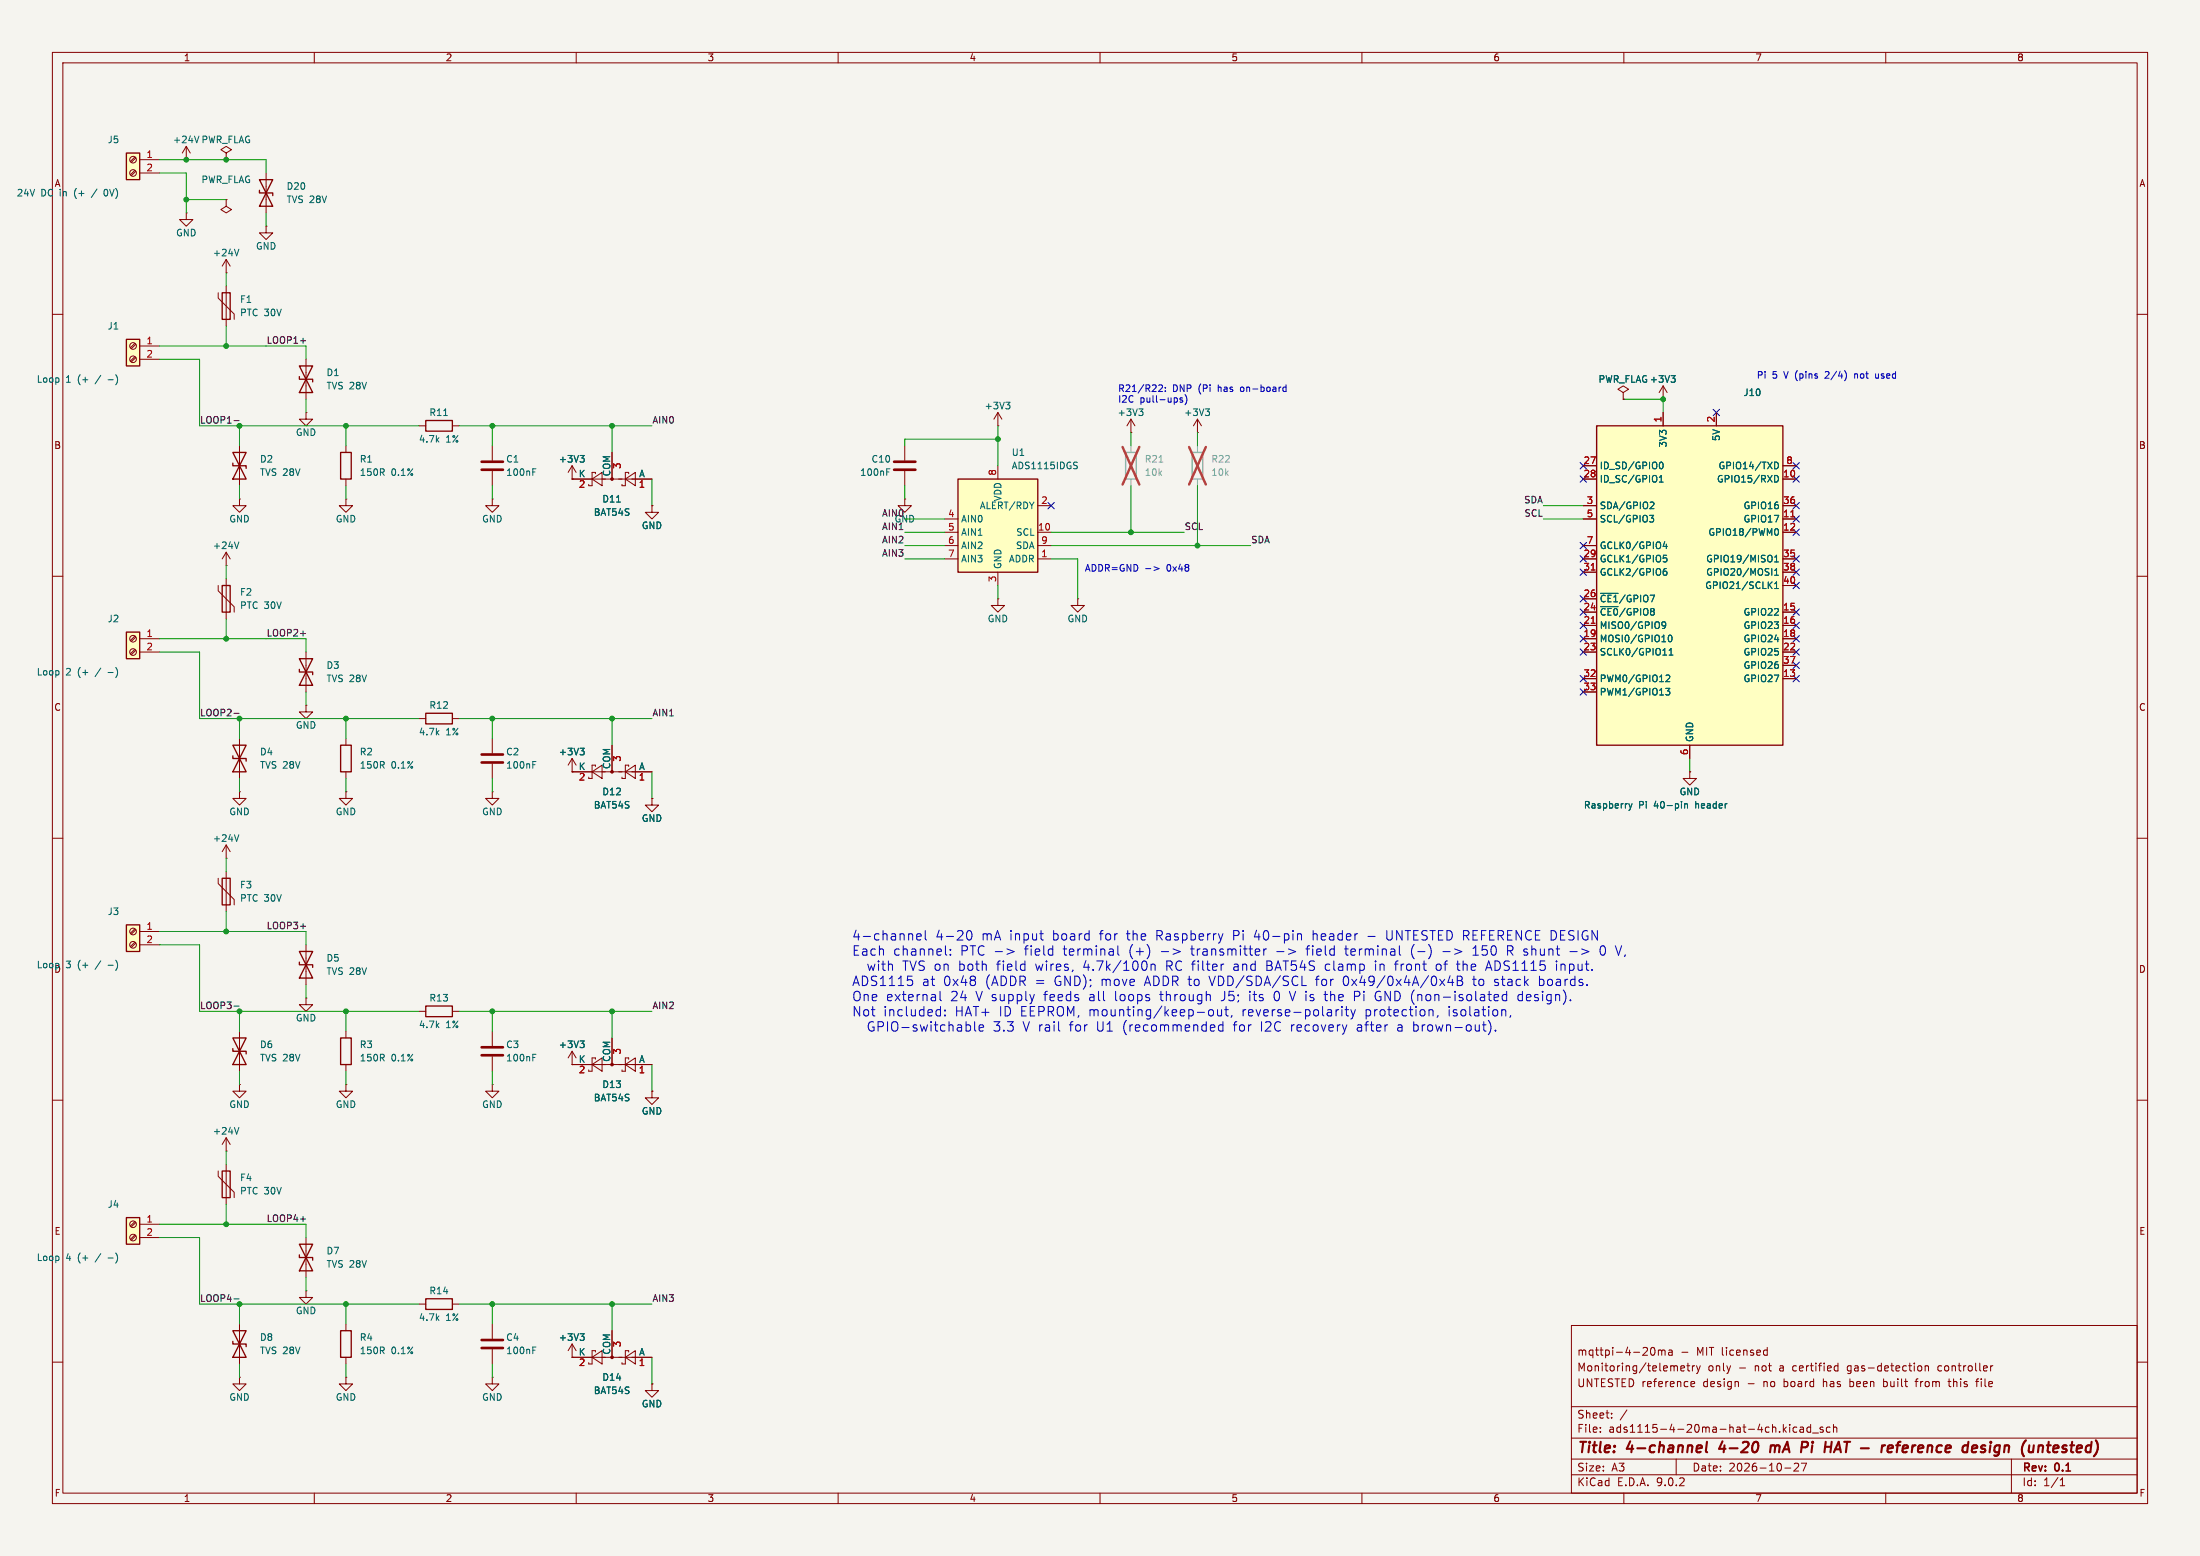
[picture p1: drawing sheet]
<svg xmlns="http://www.w3.org/2000/svg" width="420mm" height="297mm" viewBox="0 0 420 297" stroke-linecap="round" stroke-linejoin="round" font-family="sans-serif">
<path d="M0 0h420v297h-420z" fill="#f5f4ef" stroke="#f5f4ef" stroke-width=".19"/>
<g fill="none" stroke="#840000" stroke-width=".19">
<path d="M10 10h400v277h-400zM12 12h396v273h-396zM60 10v2M110 10v2M160 10v2M210 10v2M260 10v2M310 10v2M360 10v2M10 60h2M190.5 78.7l-.8 1.3M190.5 78.7l.8 1.3"/>
<path d="M190.5 78.7v2.6M408 60h2M172.7 95.3v1.2h1.3l-1.3 1.3-1.3-1.3h1.3M172.7 95.3h.1M172.7 85.1v2.8M172.7 89.9v2.8M190.5 81.3h.1M10 110h2M408 110h2M10 160h2M408 160h2M80 193h1.3"/>
<path d="M86.4 193h1.2M94 196.9v2.7M10 210h2M94 207v1.3h1.2l-1.2 1.3-1.3-1.3h1.3M94 207h.1M94 201.7v2.8M109.2 203.2h.1M109.2 200.7l-.7 1.2M109.2 200.7l.8 1.2M109.2 200.7v2.5M408 210h2M66 252.7v1.3"/>
<path d="M66 259.1v1.2M80 248.9h1.3M86.4 248.9h1.2M94 252.7v2.8M94 257.6v2.7M109.2 259.1h.1M109.2 256.5v2.6M109.2 256.5l-.7 1.3M109.2 256.5l.8 1.3M109.2 259.1h15.3M113 259.1l1.9-1.3v2.5zM113.7 258.1v-.3h-.7v2.5h-.6v-.2"/>
<path d="M116.8 254v5.1M119.4 259.1l1.9-1.3v2.5zM120 258.1v-.3h-.6v2.5h-.7v-.2M300 253h108v32h-108zM315.1 257.8l.1-.5 .2-.1a.8 .8 0 0 1 .6 .7 .8 .8 0 0 1-.6 .8l-.2-.2-.1-.4M316.6 257.7v1M316.6 257.8l.4-.1 .2 .2M317.2 257.9l.2-.2 .4 .1 .1 .9M317.2 257.9v.8M318.6 257.8h.6v.9M319.2 258l-.5 .1a.29 .29 0 0 0-.2 .3 .29 .29 0 0 0 .2 .3l.5-.1M321.1 258.1h1.1"/>
<path d="M336.9 257.7l.5 .1M337.4 258.6l-.5 .1M337.4 257.2v1.5M10 260h2M94 262.9v1.3h1.2l-1.2 1.2-1.3-1.2h1.3M94 262.9h.1M124.5 264.2v1.2h1.2l-1.2 1.3-1.3-1.3h1.3M124.5 264.2h.1M300 278.5h108M300 274.5h108M300 268.5h108M305.5 273.2v.2"/>
<path d="M305.5 272.5v.1M307.7 270.5v.2M307.7 269.8v.1M310.6 269.1l-1.3 1.9M320 278.5v3M320.9 261.2l.7-.2-.1-.2-.4-.1-.2 .2v.7h.6M322 260.7h.6M322.2 260.2v1.3l.4 .2M322.8 264.5l.2 .2 .4-.1M322.8 263.9l.2-.2h.3l.2 .2v.1l-.7 .2M323.1 260.7v1M323.5 260.7l-.3 .1-.1 .2"/>
<path d="M323.9 260.7l.3 1M324.2 261.7l-.3 .5M324.6 260.7l-.4 1M340.6 272.8l.4 .6M341 272.4l-.6 .6M341.7 271.9v.1M341.7 272.4v1M342.5 279.4l.6-.1 .2 .1 .1 .3-1 1.1h1M343 272.5l-.4-.1-.3 .3 .1 .6h.6M343.7 272.5h.5l.1 .9M343.9 279.3h1l-.7 1.5M344.3 272.7l-.5 .1a.29 .29 0 0 0-.2 .3 .29 .29 0 0 0 .2 .3l.5-.1"/>
<path d="M345.7 272.5l-.5-.1-.3 .3 .2 .6h.6M345.7 271.9v1.5M346 273.5h1.2M348 272.5l-.3-.1-.3 .2 .1 .2 .5 .2v.3h-.6M349.4 272.5l-.5-.1-.2 .3 .1 .6h.6M350 272.5l.2-.1 .4 .1 .1 .9M350 271.9v1.5M350.4 260.7l.5 .1M350.9 261.6l-.5 .1M350.9 260.2v1.5M353.2 263.2v1.5M353.2 264.6l.1 .1"/>
<path d="M353.3 263.7l-.1 .1M359.6 264.6l.4 .1M359.6 263.2v1.5M360 263.7l-.4 .1M365.6 263.7h.6M366.2 263.2l-.4 .2v1.3M366.2 260.8l.4-.1 .3 .3-.2 .6h-.5M367.5 260.8l.2-.1 .4 .1 .1 .9M367.5 260.7v1M370 260.8v.7M371.9 263.7h.5M372.1 263.2v1.3l.3 .2"/>
<path d="M377.2 263.7h.5M377.7 263.2l-.3 .2v1.3M380 260.7v1M380.4 260.7l-.2 .1-.2 .2M384 278.5v6.5M408 260h2M60 285v2M110 285v2M160 285v2M210 285v2M260 285v2M300 281.5h108"/>
<path d="M310 285v2M340.7 280.2h1.2M360 285v2M393.3 283.6h.9M393.3 282.5l.4-.4v1.5"/>
</g>
<g fill="none" stroke="#840000" stroke-width=".4">
<path d="M324.8 276l.1 .3-1 .2M325.9 275.2l-.2 1.7 .2 .3M328.8 275.1l-.6 1.4h1.2M338.1 275.9l-.2 1.3M338.8 276a.57 .57 0 0 0-.8 .1M338.9 276.2l-.1 1M344.8 275.2l.2 .1a.54 .54 0 0 1-.1 .9M350.4 276.6h.9M351 275.2l-.9 2M361.1 275.9l.2 .1v.3l-.9 .2M362 275.9h.7M362.8 275.2l-.4 .1-.1 .2-.2 1.7"/>
<path d="M363.3 276.2v.9M379 276a.49 .49 0 0 0-.8 .3l.1 .1 .6 .2 .1 .3-.3 .3-.6-.1M390.7 275.9h.8M391.1 275.2l-.2 1.7 .1 .2 .3 .1"/>
</g>
<path d="M81.3 192h5.1v2.1h-5.1zM65 254h2.1v5.1h-2.1zM81.3 247.9h5.1v2h-5.1z" fill="none" stroke="#840000" stroke-width=".25"/>
<path d="M170.7 88.1h4.1M170.7 89.7h4.1M91.9 199.9h4.1M91.9 201.4h4.1M91.9 255.8h4.1M91.9 257.3h4.1" fill="none" stroke="#840000" stroke-width=".51"/>
<path d="M192 76.8h.8l-.4 .5M192.6 77.3l.2 .2v.3l-.2 .2M169.3 90.1h.4M169.3 89.5h.6M110.7 198.7h.8l-.4 .5M111.3 199.2l.2 .2v.3l-.2 .3M101.7 201.8h.4M101.7 201.2h.6M101.7 257.7h.4M101.7 257.1h.6M110.7 254.6h.8l-.4 .5M111.3 255.1l.2 .2v.3l-.2 .2" fill="none" stroke="#006464" stroke-width=".19"/>
<circle cx="116.8" cy="259.1" r=".25" fill="#840000" stroke="#840000" stroke-width=".19"/>
<path d="M182.9 91.4h15.2v17.8h-15.2z" fill="#ffffc2"/>
<path d="M49.5 34.3h2.6l-2.6 5.1h2.6zM49.5 36.3v.5h2.6v.5M182.9 91.4h15.2v17.8h-15.2z" fill="none" stroke="#840000" stroke-width=".25"/>
<g fill="none" stroke="#840000" stroke-width=".19">
<path d="M50.8 33v7.6M50.8 43.2v1.3h1.3l-1.3 1.2-1.3-1.2h1.3M50.8 43.2h.1M180.3 99.1h2.6M190.5 88.9v2.5M198.1 96.5h2.6M180.3 101.6h2.6M180.3 104.1h2.6M180.3 106.7h2.6M190.5 109.2v2.6M198.1 101.6h2.6M198.1 104.1h2.6"/>
<path d="M198.1 106.7h2.6M116.8 198.1v5.1M109.2 203.2h15.3M113 203.2l1.9-1.3v2.6zM113.7 202.2v-.3h-.7v2.6h-.6v-.3M119.4 203.2l1.9-1.3v2.6zM120 202.2v-.3h-.6v2.6h-.7v-.3M124.5 208.3v1.3h1.2l-1.2 1.2-1.3-1.2h1.3M124.5 208.3h.1"/>
</g>
<path d="M205.2 88.2l.5 .1M205.4 88.9l.3 .2-.3 .4" fill="none" stroke="#006464" stroke-width=".19"/>
<circle cx="116.8" cy="203.2" r=".25" fill="#840000" stroke="#840000" stroke-width=".19"/>
<path d="M24.1 120.7h2.6v5h-2.6z" fill="#ffffc2"/>
<path d="M24.1 120.7h2.6v5h-2.6z" fill="none" stroke="#840000" stroke-width=".25"/>
<g fill="none" stroke="#840000" stroke-width=".19">
<path d="M190.5 114.3v1.3h1.3l-1.3 1.2-1.3-1.2h1.3M190.5 114.3h.1M25.8 121.4l-.9 .9M25.8 124l-.9 .8M25.9 121.6l-.8 .8M25.9 124.1l-.8 .9M26.7 121.9h3.8M26.7 124.5h3.8"/>
<circle cx="25.4" cy="124.5" r=".63"/>
<circle cx="25.4" cy="121.9" r=".63"/>
</g>
<path d="M24.1 64.8h2.6v5.1h-2.6z" fill="#ffffc2"/>
<path d="M24.1 64.8h2.6v5.1h-2.6zM44.4 86.4h2.6l-2.6 5h2.6zM44.4 88.4v.5h2.6v.5M65 86.4h2.1v5h-2.1zM81.3 80.3h5.1v2h-5.1zM42.4 111.8h1.5v5h-1.5zM57.1 125.7h2.6l-2.6 5.1h2.6zM57.1 127.8v.5h2.6v.5M44.4 254h2.6l-2.6 5.1h2.6zM44.4 256v.5h2.6v.5" fill="none" stroke="#840000" stroke-width=".25"/>
<g fill="none" stroke="#840000" stroke-width=".19">
<path d="M25.8 65.5l-.9 .9M25.8 68.1l-.9 .8M25.9 65.7l-.8 .8M25.9 68.2l-.8 .9M26.7 66h3.8M26.7 68.6h3.8M58.4 78.7v1.3h1.3l-1.3 1.3-1.3-1.3h1.3M58.4 78.7h.1M45.7 95.3v1.2h1.3l-1.3 1.3-1.3-1.3h1.3M45.7 95.3h.1M45.7 85.1v7.6M66 95.3v1.2h1.3l-1.3 1.3-1.2-1.3h1.2"/>
<path d="M66 95.3h.1M66 85.1v1.3M66 91.4v1.3M80 81.3h1.3M86.4 81.3h1.2M94 95.3v1.2h1.2l-1.2 1.3-1.3-1.3h1.3M94 95.3h.1M215.9 82.6h.1M215.9 80l-.8 1.3M215.9 80l.8 1.3M215.9 80v2.6M41.7 111.8v1l3 3v1"/>
<path d="M43.2 108h.1M43.2 105.4v2.6M43.2 110.5v7.6M43.2 105.4l-.8 1.3M43.2 105.4l.7 1.3M205.7 114.3v1.3h1.3l-1.3 1.2-1.2-1.2h1.2M205.7 114.3h.1M58.4 134.6v1.3h1.3l-1.3 1.3-1.3-1.3h1.3M58.4 134.6h.1M58.4 124.5v7.6M45.7 252.7v7.6M45.7 262.9v1.3h1.3l-1.3 1.2-1.3-1.2h1.3"/>
<path d="M45.7 262.9h.1M66 262.9v1.3h1.3l-1.3 1.2-1.2-1.2h1.2M66 262.9h.1"/>
<circle cx="25.4" cy="66" r=".63"/>
<circle cx="25.4" cy="68.6" r=".63"/>
</g>
<path d="M214.9 86.4h2v5h-2z" fill="none" stroke="#9c9b98" stroke-width=".25"/>
<path d="M215.9 85.1v1.3M215.9 91.4v1.3" fill="none" stroke="#9c9b98" stroke-width=".19"/>
<path d="M221.3 88.2h.7" fill="none" stroke="#939391" stroke-width=".19"/>
<path d="M214.3 85.3l3.2 7.2M217.5 85.3l-3.2 7.2" fill="none" stroke="#e12e31" stroke-width=".46"/>
<path d="M84.7 79.3h.7M218 78.5l.2 .3v.3l-.2 .2M218.2 78l-.4 .5M45.6 103.4l-.4 1.3" fill="none" stroke="#006464" stroke-width=".19"/>
<path d="M24.1 232.4h2.6v5.1h-2.6z" fill="#ffffc2"/>
<path d="M24.1 232.4h2.6v5.1h-2.6z" fill="none" stroke="#840000" stroke-width=".25"/>
<g fill="none" stroke="#840000" stroke-width=".19">
<path d="M25.8 233.2l-.9 .8M25.8 235.7l-.9 .9M25.9 233.3l-.8 .9M25.9 235.9l-.8 .8M26.7 233.7h3.8M26.7 236.2h3.8"/>
<circle cx="25.4" cy="233.7" r=".63"/>
<circle cx="25.4" cy="236.2" r=".63"/>
</g>
<path d="M304.8 81.3h35.6v60.9h-35.6z" fill="#ffffc2"/>
<path d="M304.8 81.3h35.6v60.9h-35.6zM81.3 136.1h5.1v2.1h-5.1zM44.4 142.2h2.6l-2.6 5.1h2.6zM44.4 144.3v.5h2.6v.5M65 142.2h2.1v5.1h-2.1zM42.4 223.5h1.5v5.1h-1.5zM57.1 237.5h2.6l-2.6 5.1h2.6zM57.1 239.5v.5h2.6v.5" fill="none" stroke="#840000" stroke-width=".25"/>
<g fill="none" stroke="#840000" stroke-width=".19">
<path d="M35.6 30.5h.1M35.6 27.9l-.8 1.3M35.6 27.9l.7 1.3M35.6 27.9v2.6M43.2 38.1v1.3l1 .6-1 .6-1-.6 1-.6M43.2 38.1h.1M43.2 29.2l1-.6-1-.7-1 .7 1 .6v1.3M43.2 30.5h.1M35.6 40.6v1.3h1.2l-1.2 1.3-1.3-1.3h1.3M35.6 40.6h.1M309.9 74.9l1-.6-1-.6-1 .6 1 .6v1.3M309.9 76.2h.1"/>
<path d="M317.5 76.2h.1M317.5 73.7v2.5M317.5 78.7v2.6M317.5 73.7l-.8 1.2M317.5 73.7l.8 1.2M327.7 78.7v2.6M302.3 88.9h2.5M302.3 91.4h2.5M302.3 96.5h2.5M302.3 99.1h2.5M340.4 88.9h2.5M340.4 91.4h2.5"/>
<path d="M340.4 96.5h2.5M340.4 99.1h2.5M302.3 106.7h2.5M302.3 109.2h2.5M302.3 116.8h2.5M302.3 119.4h2.5M302.3 104.1h2.5M302.3 114.3h2.5M340.4 101.6h2.5M340.4 106.7h2.5M340.4 109.2h2.5M340.4 111.8h2.5"/>
<path d="M340.4 116.8h2.5M340.4 119.4h2.5M80 137.2h1.3M86.4 137.2h1.2M302.3 121.9h2.5M302.3 124.5h2.5M302.3 129.5h2.5M302.3 132.1h2.5M340.4 121.9h2.5M340.4 124.5h2.5M340.4 127h2.5M340.4 129.5h2.5"/>
<path d="M45.7 151.1v1.3h1.3l-1.3 1.3-1.3-1.3h1.3M45.7 151.1h.1M45.7 141v7.6M66 151.1v1.3h1.3l-1.3 1.3-1.2-1.3h1.2M66 151.1h.1M66 141v1.2M66 147.3v1.3M94 151.1v1.3h1.2l-1.2 1.3-1.3-1.3h1.3M94 151.1h.1M94 141v2.8M94 145.8v2.8M322.6 147.3v1.3h1.2l-1.2 1.3-1.3-1.3h1.3"/>
<path d="M322.6 147.3h.1M322.6 142.2v2.6M43.2 219.7h.1M43.2 217.2l-.8 1.2M43.2 217.2l.7 1.2M43.2 217.2v2.5M45.7 207v1.3h1.3l-1.3 1.3-1.3-1.3h1.3M45.7 207h.1M66 207v1.3h1.3l-1.3 1.3-1.2-1.3h1.2M66 207h.1M41.7 223.5v1l3 3.1v1M43.2 222.2v7.7"/>
<path d="M58.4 236.2v7.6M58.4 246.4v1.2h1.3l-1.3 1.3-1.3-1.3h1.3M58.4 246.4h.1"/>
</g>
<g fill="none" stroke="#006464" stroke-width=".19">
<path d="M38 26l-.4 1.2M319 71.7h.8l-.4 .5M319.6 72.2l.2 .2v.3l-.2 .3M314.9 98.4h.8l-.4 .5 .3 .1 .1 .4-.3 .2h-.3M315.2 95.8l.4 .1 .1 .3-.7 .9h.7M316.8 92h.7M316.8 91.1l.3-.4v1.3M317 88.3l.1-.1a.68 .68 0 0 1 .4 .6 .68 .68 0 0 1-.4 .7l-.1-.1M338.8 88.2a.64 .64 0 0 1 .7 .6 .64 .64 0 0 1-.7 .7M338.8 90.7a.64 .64 0 0 1 .7 .7 .64 .64 0 0 1-.7 .6M305.5 113.3h3.4M305.5 115.8h3.4"/>
<path d="M317.5 109.3l.2-.3h.3l.2 .3v.3l-.2 .2-.4-.1-.1-.1M317.8 103.4l-.3 .9h.8M318 119.2l-.3 .3h-.2l-.2-.3v-.3l.2-.2h.2l.3 .2a.84 .84 0 0 1-.4 1.1h-.2M318.1 103.9v.8M318.1 108.5l-.4 .1-.2 .5M318.2 106h-.6l-.1 .6 .2-.1h.4l.1 .2v.4l-.2 .2-.5-.2M337.8 111.6l.5 .7M338.2 106.2v.9M338.3 111.1l-.7 .7M338.8 107.3h.7M338.8 106.4l.3-.4v1.3M338.8 108.9l.3-.4v1.3"/>
<path d="M338.8 111.4l.3-.3v1.2M338.8 109.8h.7M338.8 112.3h.7M338.9 101l.2-.1a.68 .68 0 0 1 .4 .6 .68 .68 0 0 1-.4 .7l-.3-.5zM317.4 125h.8M318 131.4h.8l-.4 .5 .3 .1v.5l-.2 .2-.5-.1M318 129l.5-.2 .3 .4-.8 .9h.8M318.6 121.4l.2-.2a.68 .68 0 0 1 .4 .7 .68 .68 0 0 1-.4 .6l-.3-.5zM318.7 125h.7M318.7 124.1l.3-.3v1.2M101.7 146h.4M101.7 145.4h.6"/>
<path d="M311 153.4l.3 .8M311.3 154.2l-.3 .5M311.6 153.4l-.3 .8M321.6 153.4v.8M321.6 153.5l.2-.1 .3 .1v.7M45.6 215.2l-.4 1.3"/>
</g>
<path d="M341.9 98.6h.7M303.8 108.8h.7M303.8 119h.7" fill="none" stroke="#a90000" stroke-width=".19"/>
<path d="M91.9 144h4.1M91.9 145.5h4.1" fill="none" stroke="#840000" stroke-width=".51"/>
<path d="M24.1 29.2h2.6v5.1h-2.6z" fill="#ffffc2"/>
<path d="M24.1 29.2h2.6v5.1h-2.6zM42.4 55.9h1.5v5.1h-1.5zM57.1 69.9h2.6l-2.6 5h2.6zM57.1 71.9v.5h2.6v.5M42.4 167.6h1.5v5.1h-1.5zM57.1 181.6h2.6l-2.6 5.1h2.6zM57.1 183.6v.6h2.6v.5M65 198.1h2.1v5.1h-2.1z" fill="none" stroke="#840000" stroke-width=".25"/>
<g fill="none" stroke="#840000" stroke-width=".19">
<path d="M25.8 30l-.9 .8M25.8 32.5l-.9 .9M25.9 30.1l-.8 .9M25.9 32.7l-.8 .8M26.7 30.5h3.8M26.7 33h3.8M41.7 55.9v1l3 3v1.1M43.2 52.1h.1M43.2 49.5l-.8 1.3M43.2 49.5l.7 1.3M43.2 49.5v2.6M43.2 54.6v7.6"/>
<path d="M58.4 68.6v7.6M94 85.1v2.8M94 89.9v2.8M109.2 91.4h15.3M113 91.4l1.9-1.2v2.5zM113.7 90.4v-.2h-.7v2.5h-.6v-.2M116.8 86.4v5M119.4 91.4l1.9-1.2v2.5zM120 90.4v-.2h-.6v2.5h-.7v-.2M109.2 147.3h.1M109.2 147.3h15.3M109.2 144.8l-.7 1.3"/>
<path d="M109.2 144.8l.8 1.3M109.2 144.8v2.5M113 147.3l1.9-1.2v2.5zM113.7 146.3v-.2h-.7v2.5h-.6v-.3M116.8 142.2v5.1M119.4 147.3l1.9-1.2v2.5zM120 146.3v-.2h-.6v2.5h-.7v-.3M124.5 152.4v1.3h1.2l-1.2 1.2-1.3-1.2h1.3M124.5 152.4h.1M41.7 167.6v1.1l3 3v1M43.2 163.8h.1M43.2 161.3v2.5"/>
<path d="M43.2 166.4v7.6M43.2 161.3l-.8 1.3M43.2 161.3l.7 1.3M58.4 190.5v1.3h1.3l-1.3 1.2-1.3-1.2h1.3M58.4 190.5h.1M58.4 180.3v7.7M66 196.9v1.2M66 203.2v1.3"/>
<circle cx="25.4" cy="33" r=".63"/>
<circle cx="25.4" cy="30.5" r=".63"/>
</g>
<path d="M20 36.3l-.2 .3 .2 .7M45.6 47.6l-.4 1.2M101.7 90.1h.4M101.7 89.5h.6M117.7 95.8h.7M45.6 159.3l-.4 1.3M110.7 142.8h.8l-.4 .5M111.3 143.3l.2 .2v.3l-.2 .3" fill="none" stroke="#006464" stroke-width=".19"/>
<g fill="#840000" stroke="#840000" stroke-width=".19">
<circle cx="116.8" cy="147.3" r=".25"/>
<circle cx="116.8" cy="91.4" r=".25"/>
</g>
<path d="M91.9 88.1h4.1M91.9 89.7h4.1" fill="none" stroke="#840000" stroke-width=".51"/>
<path d="M24.1 176.5h2.6v5.1h-2.6z" fill="#ffffc2"/>
<path d="M24.1 176.5h2.6v5.1h-2.6zM44.4 198.1h2.6l-2.6 5.1h2.6zM44.4 200.2v.5h2.6v.5" fill="none" stroke="#840000" stroke-width=".25"/>
<g fill="none" stroke="#840000" stroke-width=".19">
<path d="M309.9 76.2h.1M317.5 76.2h.1M317.5 78.7v2.6M327.7 78.7v2.6M109.2 91.4h.1M109.2 88.9l-.7 1.3M109.2 88.9l.8 1.3M109.2 88.9v2.5M109.2 91.4h3.8M116.8 86.4v5M120.6 91.4h3.9M124.5 96.5v1.3h1.2l-1.2 1.3-1.3-1.3h1.3"/>
<path d="M124.5 96.5h.1M228.6 82.6h.1M228.6 80l-.8 1.3M228.6 80l.8 1.3M228.6 80v2.6M302.3 88.9h2.5M302.3 91.4h2.5M302.3 96.5h2.5M302.3 99.1h2.5M340.4 88.9h2.5M340.4 91.4h2.5M340.4 96.5h2.5"/>
<path d="M340.4 99.1h2.5M302.3 106.7h2.5M302.3 109.2h2.5M302.3 116.8h2.5M302.3 119.4h2.5M302.3 104.1h2.5M302.3 114.3h2.5M340.4 101.6h2.5M340.4 106.7h2.5M340.4 109.2h2.5M340.4 111.8h2.5M340.4 116.8h2.5"/>
<path d="M340.4 119.4h2.5M302.3 121.9h2.5M302.3 124.5h2.5M302.3 129.5h2.5M302.3 132.1h2.5M340.4 121.9h2.5M340.4 124.5h2.5M340.4 127h2.5M340.4 129.5h2.5M109.2 147.3h.1M109.2 147.3h3.8M116.8 142.2v5.1"/>
<path d="M120.6 147.3h3.9M124.5 152.4h.1M322.6 147.3h.1M322.6 142.2v2.6M25.8 177.3l-.9 .8M25.8 179.8l-.9 .9M25.9 177.5l-.8 .8M26.7 177.8h3.8M25.9 180l-.8 .8M26.7 180.3h3.8M45.7 196.9v7.6M116.8 198.1v5.1"/>
<path d="M109.2 203.2h.1M109.2 203.2h3.8M120.6 203.2h3.9M124.5 208.3h.1M109.2 259.1h.1M109.2 259.1h3.8M116.8 254v5.1M120.6 259.1h3.9M124.5 264.2h.1"/>
<circle cx="25.4" cy="177.8" r=".63"/>
<circle cx="25.4" cy="180.3" r=".63"/>
</g>
<g fill="none" stroke="#006464" stroke-width=".19">
<path d="M230.1 78h.8l-.4 .5M230.7 78.5l.2 .3v.3l-.2 .2M319 71.7h.8l-.4 .5M319.6 72.2l.2 .2v.3l-.2 .3M110.7 86.9h.8l-.4 .5M111.3 87.4l.2 .3v.3l-.2 .2M117.7 95.8h.7M314.9 98.4h.8l-.4 .5 .3 .1 .1 .4-.3 .2h-.3M315.2 95.8l.4 .1 .1 .3-.7 .9h.7M316.8 92h.7M316.8 91.1l.3-.4v1.3M317 88.3l.1-.1a.68 .68 0 0 1 .4 .6 .68 .68 0 0 1-.4 .7l-.1-.1"/>
<path d="M338.8 88.2a.64 .64 0 0 1 .7 .6 .64 .64 0 0 1-.7 .7M338.8 90.7a.64 .64 0 0 1 .7 .7 .64 .64 0 0 1-.7 .6M305.5 113.3h3.4M305.5 115.8h3.4M317.5 109.3l.2-.3h.3l.2 .3v.3l-.2 .2-.4-.1-.1-.1M317.8 103.4l-.3 .9h.8M318 119.2l-.3 .3h-.2l-.2-.3v-.3l.2-.2h.2l.3 .2a.84 .84 0 0 1-.4 1.1h-.2M318.1 103.9v.8M318.1 108.5l-.4 .1-.2 .5M318.2 106h-.6l-.1 .6 .2-.1h.4l.1 .2v.4l-.2 .2-.5-.2M337.8 111.6l.5 .7M338.2 106.2v.9"/>
<path d="M338.3 111.1l-.7 .7M338.8 107.3h.7M338.8 106.4l.3-.4v1.3M338.8 108.9l.3-.4v1.3M338.8 111.4l.3-.3v1.2M338.8 109.8h.7M338.8 112.3h.7M338.9 101l.2-.1a.68 .68 0 0 1 .4 .6 .68 .68 0 0 1-.4 .7l-.3-.5zM317.4 125h.8M318 131.4h.8l-.4 .5 .3 .1v.5l-.2 .2-.5-.1M318 129l.5-.2 .3 .4-.8 .9h.8M318.6 121.4l.2-.2a.68 .68 0 0 1 .4 .7 .68 .68 0 0 1-.4 .6l-.3-.5z"/>
<path d="M318.7 125h.7M318.7 124.1l.3-.3v1.2M110.7 142.8h.8l-.4 .5M111.3 143.3l.2 .2v.3l-.2 .3M311 153.4l.3 .8M311.3 154.2l-.3 .5M311.6 153.4l-.3 .8M321.6 153.4v.8M321.6 153.5l.2-.1 .3 .1v.7M110.7 198.7h.8l-.4 .5M111.3 199.2l.2 .2v.3l-.2 .3M110.7 254.6h.8l-.4 .5"/>
<path d="M111.3 255.1l.2 .2v.3l-.2 .2"/>
</g>
<path d="M227.6 86.4h2v5h-2z" fill="none" stroke="#9c9b98" stroke-width=".25"/>
<path d="M228.6 85.1v1.3M228.6 91.4v1.3" fill="none" stroke="#9c9b98" stroke-width=".19"/>
<path d="M227 85.3l3.2 7.2M230.2 85.3l-3.2 7.2" fill="none" stroke="#e12e31" stroke-width=".46"/>
<path d="M57.4 65h.9M44.7 80.3h.9M44.7 136.2h.9M57.4 120.9h.9M57.4 176.8h.9M44.7 192h.9M57.4 232.7h.9M44.7 247.9h.9" fill="none" stroke="#0f0f0f" stroke-width=".19"/>
<g fill="none" stroke="#009600" stroke-width=".19">
<path d="M30.5 30.5h20.3v2.5M30.5 33h5.1v7.6M35.6 38.1h7.6M43.2 52.1v2.5M50.8 40.6v2.6M30.5 66h27.9v2.6M30.5 68.6h7.6v12.7h41.9M43.2 62.2v3.8M58.4 76.2v2.5M309.9 76.2h7.6v2.5M45.7 81.3v3.8M45.7 92.7v2.6"/>
<path d="M66 81.3v3.8M66 92.7v2.6M87.6 81.3h36.9M94 81.3v3.8M94 92.7v2.6M116.8 81.3v5.1M124.5 91.4v5.1M172.7 99.1h7.6M172.7 92.7v2.6M190.5 83.8h-17.8v1.3M190.5 81.3v7.6M215.9 82.6v2.5"/>
<path d="M215.9 92.7v8.9M228.6 82.6v2.5M228.6 92.7v11.4M294.6 99.1h7.7M294.6 96.5h7.7M43.2 108v2.5M43.2 118.1v3.8M172.7 104.1h7.6M172.7 106.7h7.6M172.7 101.6h7.6M190.5 111.8v2.5M200.7 104.1h38.1"/>
<path d="M200.7 106.7h5v7.6M200.7 101.6h25.4M30.5 124.5h7.6v12.7h41.9M30.5 121.9h27.9v2.6M45.7 137.2v3.8M58.4 132.1v2.5M66 137.2v3.8M87.6 137.2h36.9M94 137.2v3.8M116.8 137.2v5M45.7 148.6v2.5M66 148.6v2.5"/>
<path d="M94 148.6v2.5M124.5 147.3v5.1M322.6 144.8v2.5M30.5 177.8h27.9v2.5M43.2 163.8v2.6M43.2 174v3.8M30.5 180.3h7.6v12.7h41.9M45.7 193v3.9M58.4 188v2.5M66 193v3.9M87.6 193h36.9M94 193v3.9"/>
<path d="M116.8 193v5.1M43.2 219.7v2.5M45.7 204.5v2.5M66 204.5v2.5M94 204.5v2.5M124.5 203.2v5.1M30.5 233.7h27.9v2.5M30.5 236.2h7.6v12.7h41.9M43.2 229.9v3.8M45.7 248.9v3.8M58.4 243.8v2.6M66 248.9v3.8"/>
<path d="M87.6 248.9h36.9M94 248.9v3.8M116.8 248.9v5.1M124.5 259.1v5.1M45.7 260.3v2.6M66 260.3v2.6M94 260.3v2.6"/>
</g>
<g fill="none" stroke="#000084" stroke-width=".19">
<path d="M327.1 78.1l1.2 1.2M328.3 78.1l-1.2 1.2M200.1 95.9l1.2 1.2M201.3 95.9l-1.2 1.2M301.7 90.8l1.2 1.2M301.7 88.3l1.2 1.2M302.9 90.8l-1.2 1.2M302.9 88.3l-1.2 1.2M342.3 88.3l1.2 1.2M342.3 90.8l1.2 1.2M342.3 95.9l1.2 1.2M342.3 98.5l1.2 1.2"/>
<path d="M343.5 88.3l-1.2 1.2M343.5 90.8l-1.2 1.2M343.5 95.9l-1.2 1.2M343.5 98.5l-1.2 1.2M301.7 103.5l1.2 1.2M301.7 118.8l1.2 1.2M301.7 116.2l1.2 1.2M301.7 113.7l1.2 1.2M301.7 108.6l1.2 1.2M301.7 106.1l1.2 1.2M302.9 103.5l-1.2 1.2M302.9 118.8l-1.2 1.2"/>
<path d="M302.9 116.2l-1.2 1.2M302.9 113.7l-1.2 1.2M302.9 108.6l-1.2 1.2M302.9 106.1l-1.2 1.2M342.3 101l1.2 1.2M342.3 106.1l1.2 1.2M342.3 108.6l1.2 1.2M342.3 111.2l1.2 1.2M342.3 118.8l1.2 1.2M342.3 116.2l1.2 1.2M343.5 101l-1.2 1.2M343.5 106.1l-1.2 1.2"/>
<path d="M343.5 108.6l-1.2 1.2M343.5 111.2l-1.2 1.2M343.5 118.8l-1.2 1.2M343.5 116.2l-1.2 1.2M301.7 123.9l1.2 1.2M301.7 121.3l1.2 1.2M301.7 128.9l1.2 1.2M301.7 131.5l1.2 1.2M302.9 128.9l-1.2 1.2M302.9 131.5l-1.2 1.2M302.9 123.9l-1.2 1.2M302.9 121.3l-1.2 1.2"/>
<path d="M342.3 128.9l1.2 1.2M342.3 126.4l1.2 1.2M342.3 123.9l1.2 1.2M342.3 121.3l1.2 1.2M343.5 128.9l-1.2 1.2M343.5 126.4l-1.2 1.2M343.5 123.9l-1.2 1.2M343.5 121.3l-1.2 1.2"/>
</g>
<g fill="none" stroke="#0000c2" stroke-width=".19">
<path d="M221.3 73.5h.4l.2 .3-.8 .9h.8M222.5 74.6v.1M222.5 73.9v.2M225.7 76l-.3-.1-.1 .2v.2l.4 .1v.3h-.4M226.5 75.7a1.48 1.48 0 0 1-.3 1.6M245.5 73.9h-.4l-.2 .2 .1 .6h.5M245.5 73.5v1.2M352.4 71.3v.8M354.1 71.3v.9M354.2 71.3l-.1 .2M358.1 71.3v.7l.3 .2M218.7 108.5h1"/>
<path d="M220.3 108.2l1 .3-1 .4M175 178.8l.9-.1-.1-.4-.5-.1-.3 .3 .1 .8h.7M176.6 177.6v1.6l.3 .2M184.7 177.8l.4-.2a1.13 1.13 0 0 1 0 1.8l-.3-.1-.2-.2-.1-.8zM198.5 178.2h.7M199 179.4h.2M233.5 178.2l-.5 1.2M247.7 178.4l.2-.2 .5 .1 .1 1.1M247.7 178.2v1.2M174.1 187.1l.1 .2v.5l-.1 .2M179 192.7l.5 .1M179.5 189.2v1.6l.2 .2"/>
<path d="M179.5 192.1v1.8M179.5 193.8l-.5 .1M180.4 193.7v.2M180.4 192.8v.2M180.6 182.2l.1 .1M181.4 182.2v.1M181.4 181.2v.2M184.9 195.6l.4 .4v.5l-.4 .3M186.1 195v1.6l.2 .2M186.9 196.2l.9-.2-.1-.3-.5-.1-.3 .3 .1 .8h.7M192.2 181.1l1.4 .5-1.4 .6M197.5 189.8l-.5 1.2"/>
<path d="M213.4 180.5v1.6l.3 .2M218.9 183.8v1.1M219.7 184v1.2M219.7 184.2l.3-.2 .4 .1 .1 1.1M223.9 181.1l1.4 .5-1.4 .6M231.1 192.7l.4 .1 .2 .3v.5l-.4 .3-.4-.1-.2-.2v-.5l.2-.3M232.4 192.7l.1 1.1 .4 .1 .3-.2M233.2 192.7v1.2M233.5 195.7l-.6-.1-.3 .4v.5l.2 .2h.7M233.5 195v1.8M233.8 192.7h.7M234.1 192.1v1.6v.1l.4 .1"/>
<path d="M235.2 193.8l-.2 .4M241.3 181.1v1.2M241.6 181.1l-.3 .4M246 181.1l1.3 .5-1.3 .6M246.1 189.2l.6 1.8M248.5 188.1h.9M252.7 189.8h.7M253.1 184.2v.9M255.4 192.7h.2M256.2 192.7v1.2M256.8 192.7h.7M257 192.1v1.6l.1 .1 .4 .1"/>
<path d="M257.9 192.7l.4 1.2M258.3 193.9l-.2 .4-.2 .2M258.6 189.2v1.8M258.6 190.2h.7M258.7 192.7l-.4 1.2M262.6 184v1.2M262.9 189.3a1.02 1.02 0 0 0 .2 1.7M266.2 184h.7M266.5 183.5v1.7M266.9 196.2v.5M267.1 180.5v1.6l.3 .2M273.3 192.7l.3 .3v.9"/>
<path d="M274.5 184l-.3 .4v.5l.3 .3M274.5 193.8l-.2 .4M276.8 186.2l-.4 1.3h1.1M277.3 186.9v1.2M278 184h.7M278.2 187.2h.6M278.3 183.4v1.6l.1 .1 .3 .1M278.8 186.3h-.6v1.8h.7l.3-.3a.47 .47 0 0 0-.4-.6M279.1 186.5v.3l-.3 .4M281.1 186.9h.7M281.2 182.3h1M281.5 180.8l-.3 .2"/>
<path d="M283.6 185.2l.6-1.8 .6 1.8M283.8 184.7h.8M284.5 195.5v1.2l-.4 .8M285.3 188l.2 .1M285.4 187v.4M285.5 189.8l.5 .1 .1 .3-.9 .2M285.5 196.6v.2M286 190.9l-.5 .1M287.4 192.8l.1 1.1M287.6 189.9l-.5-.1-.3 .4v.5l.1 .2h.7M287.6 189.2v1.8M287.8 180.5v1.8"/>
<path d="M287.8 181.5h.7M288.4 193.8l-.2 .4M290.5 189.8l-.6 .1-.1 .3 .1 .6 .6 .2M293.9 186.3v1.8M293.9 188l.2 .1M294.1 186.9l-.2 .1M297.1 184v1.2M299.7 181.6h1.4M305.6 180.7l-.1 .9 .1 .6 .3 .1 .3-.1 .2-.2 .1-.8-.2-.5M308.4 180.5l.6 1.8 .6-1.8"/>
</g>
<path d="M341.9 98.6h.7M303.8 108.8h.7M303.8 119h.7" fill="none" stroke="#a90000" stroke-width=".19"/>
<g fill="#009600" stroke="#009600" stroke-width=".19">
<circle cx="43.2" cy="177.8" r=".46"/>
<circle cx="66" cy="193" r=".46"/>
<circle cx="45.7" cy="193" r=".46"/>
<circle cx="45.7" cy="81.3" r=".46"/>
<circle cx="35.6" cy="38.1" r=".46"/>
<circle cx="35.6" cy="30.5" r=".46"/>
<circle cx="43.2" cy="66" r=".46"/>
<circle cx="43.2" cy="30.5" r=".46"/>
<circle cx="116.8" cy="193" r=".46"/>
<circle cx="66" cy="248.9" r=".46"/>
<circle cx="94" cy="248.9" r=".46"/>
<circle cx="116.8" cy="248.9" r=".46"/>
<circle cx="94" cy="193" r=".46"/>
<circle cx="45.7" cy="248.9" r=".46"/>
<circle cx="43.2" cy="233.7" r=".46"/>
<circle cx="43.2" cy="121.9" r=".46"/>
<circle cx="45.7" cy="137.2" r=".46"/>
<circle cx="66" cy="81.3" r=".46"/>
<circle cx="317.5" cy="76.2" r=".46"/>
<circle cx="215.9" cy="101.6" r=".46"/>
<circle cx="190.5" cy="83.8" r=".46"/>
<circle cx="228.6" cy="104.1" r=".46"/>
<circle cx="66" cy="137.2" r=".46"/>
<circle cx="116.8" cy="137.2" r=".46"/>
<circle cx="94" cy="137.2" r=".46"/>
<circle cx="116.8" cy="81.3" r=".46"/>
<circle cx="94" cy="81.3" r=".46"/>
</g>
<g font-size="2.8" fill="#840000">
<text x="301" y="277.9">Title:</text>
<text x="310.6" y="277.9">4-channel</text>
<text x="329.1" y="277.9">4-20</text>
<text x="339.6" y="277.9">mA</text>
<text x="346.3" y="277.9">Pi</text>
<text x="351.6" y="277.9">HAT -</text>
<text x="364" y="277.9">reference</text>
<text x="380.3" y="277.9">design</text>
<text x="392.4" y="277.9">(untested)</text>
</g>
<g font-size="2.5" fill="#0000c2">
<text x="162.6" y="179.8">4-channel</text>
<text x="178.5" y="179.8">4-20</text>
<text x="187.4" y="179.8">mA input</text>
<text x="201" y="179.8">board</text>
<text x="210.1" y="179.8">for</text>
<text x="215.3" y="179.8">the</text>
<text x="221" y="179.8">Raspberry</text>
<text x="235.8" y="179.8">Pi</text>
<text x="239.9" y="179.8">40-pin</text>
<text x="251.1" y="179.8">header</text>
<text x="261.7" y="179.8">-</text>
<text x="265.4" y="179.8">UNTESTED REFERENCE DESIGN</text>
<text x="162.6" y="182.7">Each</text>
<text x="165.5" y="185.6">with</text>
<text x="170.5" y="182.7">channel:</text>
<text x="172.4" y="185.6">TVS on</text>
<text x="183.2" y="185.6">both</text>
<text x="183.3" y="182.7">PTC -&gt;</text>
<text x="190.6" y="185.6">field</text>
<text x="195.7" y="182.7">field</text>
<text x="198" y="185.6">wires,</text>
<text x="203.2" y="182.7">terminal</text>
<text x="207.2" y="185.6">4.7k/100n</text>
<text x="215.8" y="182.7">(+)</text>
<text x="221.9" y="182.7">-&gt;</text>
<text x="223.1" y="185.6">RC filter</text>
<text x="227.8" y="182.7">transmitter</text>
<text x="236.1" y="185.6">and</text>
<text x="242.5" y="185.6">BAT54S</text>
<text x="244.1" y="182.7">-&gt;</text>
<text x="250" y="182.7">field</text>
<text x="253.8" y="185.6">clamp</text>
<text x="257.5" y="182.7">terminal</text>
<text x="263.4" y="185.6">in</text>
<text x="267.4" y="185.6">front</text>
<text x="270.1" y="182.7">(-)</text>
<text x="275.3" y="185.6">of</text>
<text x="276.2" y="182.7">-&gt;</text>
<text x="279.4" y="185.6">the</text>
<text x="282.1" y="182.7">150</text>
<text x="285.1" y="185.6">ADS1115</text>
<text x="288.7" y="182.7">R shunt</text>
<text x="298.5" y="185.6">input.</text>
<text x="300.8" y="182.7">-&gt;</text>
<text x="310" y="182.7">V,</text>
<text x="162.6" y="188.5">ADS1115</text>
<text x="162.6" y="191.4">One</text>
<text x="169.1" y="191.4">external</text>
<text x="175.9" y="188.5">at</text>
<text x="180.1" y="188.5">0x48</text>
<text x="181.4" y="191.4">24</text>
<text x="186.3" y="191.4">V supply</text>
<text x="188.1" y="188.5">(ADDR =</text>
<text x="199.5" y="191.4">feeds</text>
<text x="201.4" y="188.5">GND);</text>
<text x="208.1" y="191.4">all</text>
<text x="210.5" y="188.5">move</text>
<text x="213.1" y="191.4">loops</text>
<text x="218.9" y="188.5">ADDR to</text>
<text x="221.9" y="191.4">through</text>
<text x="231.4" y="188.5">VDD/SDA/SCL</text>
<text x="233.6" y="191.4">J5;</text>
<text x="239" y="191.4">its</text>
<text x="243.9" y="191.4">0</text>
<text x="247" y="191.4">V is</text>
<text x="251.8" y="188.5">for</text>
<text x="253.8" y="191.4">the</text>
<text x="257.1" y="188.5">0x49/0x4A/0x4B</text>
<text x="259.5" y="191.4">Pi</text>
<text x="263.6" y="191.4">GND (non-isolated</text>
<text x="282" y="188.5">to</text>
<text x="286.1" y="188.5">stack</text>
<text x="291.1" y="191.4">design).</text>
<text x="294.7" y="188.5">boards.</text>
<text x="162.6" y="194.3">Not</text>
<text x="165.5" y="197.2">GPIO-switchable</text>
<text x="168.6" y="194.3">included:</text>
<text x="182.3" y="194.3">HAT+</text>
<text x="189.7" y="197.2">3.3</text>
<text x="190.8" y="194.3">ID EEPROM, mounting/keep-out,</text>
<text x="195.4" y="197.2">V rail</text>
<text x="204.5" y="197.2">for</text>
<text x="209.7" y="197.2">U1</text>
<text x="214.8" y="197.2">(recommended</text>
<text x="236" y="197.2">for</text>
<text x="237.4" y="194.3">reverse-polarity</text>
<text x="241.3" y="197.2">I2C</text>
<text x="247.1" y="197.2">recovery</text>
<text x="259.8" y="197.2">after</text>
<text x="261" y="194.3">protection,</text>
<text x="267.6" y="197.2">a brown-out).</text>
<text x="276.9" y="194.3">isolation,</text>
</g>
<g font-size="2.1" fill="#840000">
<text x="301" y="262">Monitoring/telemetry</text>
<text x="301" y="259">mqttpi-4-20ma</text>
<text x="323.9" y="259">MIT licensed</text>
<text x="326" y="262">only</text>
<text x="331.9" y="262">-</text>
<text x="335.1" y="262">not</text>
<text x="340" y="262">a</text>
<text x="342.6" y="262">certified</text>
<text x="353.2" y="262">gas-detection</text>
<text x="370.7" y="262">controller</text>
<text x="301" y="265">UNTESTED reference</text>
<text x="325.2" y="265">design</text>
<text x="333.7" y="265">-</text>
<text x="336.9" y="265">no</text>
<text x="340.9" y="265">board</text>
<text x="348.6" y="265">has</text>
<text x="353.8" y="265">been</text>
<text x="360.4" y="265">built</text>
<text x="366.8" y="265">from</text>
<text x="373.2" y="265">this</text>
<text x="378.6" y="265">file</text>
<text x="301" y="273.7">File:</text>
<text x="301" y="271">Sheet:</text>
<text x="307.1" y="273.7">ads1115-4-20ma-hat-4ch.kicad_sch</text>
<text x="301" y="281.1">Size:</text>
<text x="307.6" y="281.1">A3</text>
<text x="323" y="281.1">Date:</text>
<text x="330" y="281.1">2026-10-27</text>
<text x="386" y="281.3">Rev:</text>
<text x="392.4" y="281.3">0.1</text>
<text x="301" y="283.9">KiCad</text>
<text x="308.7" y="283.9">E.D.A.</text>
<text x="316.3" y="283.9">9.0.2</text>
<text x="386" y="283.9">Id:</text>
<text x="390.1" y="283.9">1/1</text>
</g>
<g font-size="1.8" fill="#840000">
<text x="35" y="11.9">1</text>
<text x="85" y="11.9">2</text>
<text x="135" y="11.9">3</text>
<text x="185" y="11.9">4</text>
<text x="235" y="11.9">5</text>
<text x="285" y="11.9">6</text>
<text x="335" y="11.9">7</text>
<text x="385" y="11.9">8</text>
<text x="408.3" y="35.9">A</text>
<text x="10.3" y="85.9">B</text>
<text x="408.2" y="85.9">B</text>
<text x="10.3" y="135.9">C</text>
<text x="408.2" y="135.9">C</text>
<text x="408.2" y="185.9">D</text>
<text x="10.3" y="235.9">E</text>
<text x="408.3" y="235.9">E</text>
<text x="10.3" y="285.9">F</text>
<text x="35" y="286.9">1</text>
<text x="85" y="286.9">2</text>
<text x="135" y="286.9">3</text>
<text x="185" y="286.9">4</text>
<text x="235" y="286.9">5</text>
<text x="285" y="286.9">6</text>
<text x="335" y="286.9">7</text>
<text x="385" y="286.9">8</text>
<text x="408.3" y="285.9">F</text>
</g>
<g font-size="1.8" fill="#006464">
<text x="20.5" y="27.5">J5</text>
<text x="32.9" y="27.5">+24V</text>
<text x="38.4" y="27.5">PWR_FLAG</text>
<text x="10.3" y="35.9">A</text>
<text x="38.4" y="35.2">PWR_FLAG</text>
<text x="3.1" y="37.7">24V</text>
<text x="7.8" y="37.7">DC</text>
<text x="11.5" y="37.7">in</text>
<text x="14.4" y="37.7">(+</text>
<text x="18" y="37.7">/</text>
<text x="20.5" y="37.7">0V)</text>
<text x="54.6" y="39">TVS 28V</text>
<text x="54.6" y="36.4">D20</text>
<text x="33.5" y="45.3">GND</text>
<text x="48.8" y="47.9">GND</text>
<text x="40.5" y="49.1">+24V</text>
<text x="45.7" y="58">F1</text>
<text x="20.5" y="63.1">J1</text>
<text x="45.7" y="60.6">PTC 30V</text>
<text x="62.2" y="72">D1</text>
<text x="6.9" y="73.3">Loop</text>
<text x="12.6" y="73.3">1</text>
<text x="14.9" y="73.3">(+</text>
<text x="18.5" y="73.3">/</text>
<text x="21" y="73.3">-)</text>
<text x="62.2" y="74.5">TVS 28V</text>
<text x="305.1" y="73.3">PWR_FLAG+3V3</text>
<text x="332.7" y="75.8">J10</text>
<text x="56.4" y="83.4">GND</text>
<text x="81.9" y="79.6">R11</text>
<text x="187.9" y="78.3">+3V3</text>
<text x="213.3" y="79.6">+3V3</text>
<text x="226" y="79.6">+3V3</text>
<text x="49.5" y="88.5">D2</text>
<text x="68.6" y="88.5">R1</text>
<text x="79.9" y="84.7">4.7k</text>
<text x="85.1" y="84.7">1%</text>
<text x="96.5" y="88.5">C1</text>
<text x="106.6" y="88.5">+3V3</text>
<text x="166.3" y="88.5">C10</text>
<text x="193" y="87.2">U1</text>
<text x="193" y="89.8">ADS1115IDGS</text>
<text x="305.3" y="89.8">ID_SD/GPIO0</text>
<text x="318.4" y="85.5" transform="rotate(-90 318.4 85.5)">3V3</text>
<text x="328" y="89.8">GPIO14/TXD</text>
<text x="328.5" y="84.3" transform="rotate(-90 328.5 84.3)">5V</text>
<text x="49.5" y="91">TVS 28V</text>
<text x="68.6" y="91">150R</text>
<text x="74.7" y="91">0.1%</text>
<text x="96.5" y="91">100nF</text>
<text x="110.4" y="91.2">K</text>
<text x="116.6" y="91" transform="rotate(-90 116.6 91)">COM</text>
<text x="121.9" y="91.2">A</text>
<text x="164.1" y="91">100nF</text>
<text x="191.4" y="95.8" transform="rotate(-90 191.4 95.8)">VDD</text>
<text x="305.3" y="92.3">ID_SC/GPIO1</text>
<text x="327.7" y="92.3">GPIO15/RXD</text>
<text x="43.7" y="99.9">GND</text>
<text x="64" y="99.9">GND</text>
<text x="91.9" y="99.9">GND</text>
<text x="113.3" y="98.7">BAT54S</text>
<text x="114.9" y="96.1">D11</text>
<text x="122.4" y="101.2">GND</text>
<text x="170.7" y="99.9">GND</text>
<text x="183.4" y="99.9">AIN0</text>
<text x="186.9" y="97.4">ALERT/RDY</text>
<text x="305.3" y="97.4">SDA/GPIO2</text>
<text x="305.3" y="99.9">SCL/GPIO3</text>
<text x="332.8" y="97.4">GPIO16</text>
<text x="332.8" y="99.9">GPIO17</text>
<text x="40.5" y="105">+24V</text>
<text x="183.4" y="102.5">AIN1</text>
<text x="183.4" y="105">AIN2</text>
<text x="183.4" y="107.5">AIN3</text>
<text x="192.5" y="107.5">ADDR</text>
<text x="193.8" y="105">SDA</text>
<text x="193.9" y="102.5">SCL</text>
<text x="305.3" y="105">GCLK0/GPIO4</text>
<text x="305.3" y="107.5">GCLK1/GPIO5</text>
<text x="325.6" y="107.5">GPIO19/MISO1</text>
<text x="326" y="102.5">GPIO18/PWM0</text>
<text x="45.7" y="113.9">F2</text>
<text x="191.4" y="108.7" transform="rotate(-90 191.4 108.7)">GND</text>
<text x="305.3" y="110.1">GCLK2/GPIO6</text>
<text x="325.4" y="112.6">GPIO21/SCLK1</text>
<text x="325.6" y="110.1">GPIO20/MOSI1</text>
<text x="20.5" y="119">J2</text>
<text x="45.7" y="116.4">PTC 30V</text>
<text x="188.5" y="119">GND</text>
<text x="203.7" y="119">GND</text>
<text x="305.3" y="115.2">~{CE1}/GPIO7</text>
<text x="305.3" y="117.7">~{CE0}/GPIO8</text>
<text x="332.8" y="117.7">GPIO22</text>
<text x="305.3" y="120.2">MISO0/GPIO9</text>
<text x="305.3" y="122.8">MOSI0/GPIO10</text>
<text x="305.3" y="125.3">SCLK0/GPIO11</text>
<text x="332.8" y="120.2">GPIO23</text>
<text x="332.8" y="122.8">GPIO24</text>
<text x="332.8" y="125.3">GPIO25</text>
<text x="6.9" y="129.1">Loop</text>
<text x="12.6" y="129.1">2</text>
<text x="14.9" y="129.1">(+</text>
<text x="18.5" y="129.1">/</text>
<text x="21" y="129.1">-)</text>
<text x="62.2" y="127.9">D3</text>
<text x="62.2" y="130.4">TVS 28V</text>
<text x="305.3" y="130.4">PWM0/GPIO12</text>
<text x="332.8" y="127.9">GPIO26</text>
<text x="332.8" y="130.4">GPIO27</text>
<text x="81.9" y="135.5">R12</text>
<text x="305.3" y="132.9">PWM1/GPIO13</text>
<text x="56.4" y="139.3">GND</text>
<text x="79.9" y="140.6">4.7k</text>
<text x="85.1" y="140.6">1%</text>
<text x="323.4" y="141.7" transform="rotate(-90 323.4 141.7)">GND</text>
<text x="49.5" y="144.4">D4</text>
<text x="49.5" y="146.9">TVS 28V</text>
<text x="68.6" y="144.4">R2</text>
<text x="68.6" y="146.9">150R</text>
<text x="74.7" y="146.9">0.1%</text>
<text x="96.5" y="144.4">C2</text>
<text x="96.5" y="146.9">100nF</text>
<text x="106.6" y="144.4">+3V3</text>
<text x="110.4" y="147.1">K</text>
<text x="116.6" y="146.9" transform="rotate(-90 116.6 146.9)">COM</text>
<text x="121.9" y="147.1">A</text>
<text x="43.7" y="155.8">GND</text>
<text x="64" y="155.8">GND</text>
<text x="91.9" y="155.8">GND</text>
<text x="113.3" y="154.5">BAT54S</text>
<text x="114.9" y="152">D12</text>
<text x="302.3" y="154.5">Raspberry</text>
<text x="312.8" y="154.5">Pi</text>
<text x="315.9" y="154.5">40-pin</text>
<text x="320.5" y="152">GND</text>
<text x="323.9" y="154.5">header</text>
<text x="40.5" y="160.9">+24V</text>
<text x="122.4" y="157.1">GND</text>
<text x="45.7" y="169.8">F3</text>
<text x="45.7" y="172.3">PTC 30V</text>
<text x="20.5" y="174.9">J3</text>
<text x="6.9" y="185">Loop</text>
<text x="10.3" y="185.9">D</text>
<text x="12.6" y="185">3</text>
<text x="14.9" y="185">(+</text>
<text x="18.5" y="185">/</text>
<text x="21" y="185">-)</text>
<text x="62.2" y="183.7">D5</text>
<text x="62.2" y="186.3">TVS 28V</text>
<text x="81.9" y="191.4">R13</text>
<text x="56.4" y="195.2">GND</text>
<text x="79.9" y="196.4">4.7k</text>
<text x="85.1" y="196.4">1%</text>
<text x="49.5" y="200.3">D6</text>
<text x="49.5" y="202.8">TVS 28V</text>
<text x="68.6" y="200.3">R3</text>
<text x="68.6" y="202.8">150R</text>
<text x="74.7" y="202.8">0.1%</text>
<text x="96.5" y="200.3">C3</text>
<text x="96.5" y="202.8">100nF</text>
<text x="106.6" y="200.3">+3V3</text>
<text x="110.4" y="202.9">K</text>
<text x="116.6" y="202.8" transform="rotate(-90 116.6 202.8)">COM</text>
<text x="121.9" y="202.9">A</text>
<text x="114.9" y="207.9">D13</text>
<text x="43.7" y="211.7">GND</text>
<text x="64" y="211.7">GND</text>
<text x="91.9" y="211.7">GND</text>
<text x="113.3" y="210.4">BAT54S</text>
<text x="122.4" y="213">GND</text>
<text x="40.5" y="216.8">+24V</text>
<text x="45.7" y="225.7">F4</text>
<text x="20.5" y="230.7">J4</text>
<text x="45.7" y="228.2">PTC 30V</text>
<text x="62.2" y="239.6">D7</text>
<text x="6.9" y="240.9">Loop</text>
<text x="12.6" y="240.9">4</text>
<text x="14.9" y="240.9">(+</text>
<text x="18.5" y="240.9">/</text>
<text x="21" y="240.9">-)</text>
<text x="62.2" y="242.2">TVS 28V</text>
<text x="56.4" y="251.1">GND</text>
<text x="81.9" y="247.2">R14</text>
<text x="49.5" y="256.1">D8</text>
<text x="68.6" y="256.1">R4</text>
<text x="79.9" y="252.3">4.7k</text>
<text x="85.1" y="252.3">1%</text>
<text x="96.5" y="256.1">C4</text>
<text x="106.6" y="256.1">+3V3</text>
<text x="49.5" y="258.7">TVS 28V</text>
<text x="68.6" y="258.7">150R</text>
<text x="74.7" y="258.7">0.1%</text>
<text x="96.5" y="258.7">100nF</text>
<text x="110.4" y="258.8">K</text>
<text x="114.9" y="263.8">D14</text>
<text x="116.6" y="258.7" transform="rotate(-90 116.6 258.7)">COM</text>
<text x="121.9" y="258.8">A</text>
<text x="43.7" y="267.6">GND</text>
<text x="64" y="267.6">GND</text>
<text x="91.9" y="267.6">GND</text>
<text x="113.3" y="266.3">BAT54S</text>
<text x="122.4" y="268.8">GND</text>
</g>
<g font-size="1.8" fill="#a90000">
<text x="27.9" y="30.2">1</text>
<text x="27.9" y="32.8">2</text>
<text x="27.9" y="65.8">1</text>
<text x="27.9" y="68.3">2</text>
<text x="317.2" y="80.7" transform="rotate(-90 317.2 80.7)">1</text>
<text x="327.4" y="80.7" transform="rotate(-90 327.4 80.7)">2</text>
<text x="118.8" y="89.6" transform="rotate(-90 118.8 89.6)">3</text>
<text x="302.2" y="88.6">27</text>
<text x="340.9" y="88.6">8</text>
<text x="110.4" y="93.4">2</text>
<text x="121.8" y="93.4">1</text>
<text x="190.2" y="90.9" transform="rotate(-90 190.2 90.9)">8</text>
<text x="302.2" y="91.2">28</text>
<text x="340.3" y="91.2">10</text>
<text x="180.9" y="98.8">4</text>
<text x="180.9" y="101.3">5</text>
<text x="198.1" y="101.3">10</text>
<text x="198.7" y="96.3">2</text>
<text x="302.8" y="96.3">3</text>
<text x="302.8" y="98.8">5</text>
<text x="340.3" y="96.3">36</text>
<text x="340.3" y="98.8">11</text>
<text x="340.3" y="101.3">12</text>
<text x="180.9" y="103.9">6</text>
<text x="180.9" y="106.4">7</text>
<text x="198.7" y="103.9">9</text>
<text x="198.7" y="106.4">1</text>
<text x="302.2" y="106.4">29</text>
<text x="302.8" y="103.9">7</text>
<text x="340.3" y="106.4">35</text>
<text x="190.2" y="111.2" transform="rotate(-90 190.2 111.2)">3</text>
<text x="302.2" y="109">31</text>
<text x="340.3" y="109">38</text>
<text x="340.3" y="111.5">40</text>
<text x="302.2" y="114">26</text>
<text x="302.2" y="116.6">24</text>
<text x="302.2" y="119.1">21</text>
<text x="340.3" y="116.6">15</text>
<text x="340.3" y="119.1">16</text>
<text x="27.9" y="121.7">1</text>
<text x="27.9" y="124.2">2</text>
<text x="302.2" y="121.7">19</text>
<text x="302.2" y="124.2">23</text>
<text x="340.3" y="121.7">18</text>
<text x="340.3" y="124.2">22</text>
<text x="302.2" y="129.3">32</text>
<text x="302.2" y="131.8">33</text>
<text x="340.3" y="126.7">37</text>
<text x="340.3" y="129.3">13</text>
<text x="110.4" y="149.3">2</text>
<text x="118.8" y="145.5" transform="rotate(-90 118.8 145.5)">3</text>
<text x="121.8" y="149.3">1</text>
<text x="322.3" y="144.2" transform="rotate(-90 322.3 144.2)">6</text>
<text x="27.9" y="177.5">1</text>
<text x="27.9" y="180.1">2</text>
<text x="118.8" y="201.4" transform="rotate(-90 118.8 201.4)">3</text>
<text x="110.4" y="205.2">2</text>
<text x="121.8" y="205.2">1</text>
<text x="27.9" y="233.4">1</text>
<text x="27.9" y="236">2</text>
<text x="118.8" y="257.2" transform="rotate(-90 118.8 257.2)">3</text>
<text x="110.4" y="261.1">2</text>
<text x="121.8" y="261.1">1</text>
</g>
<g font-size="1.8" fill="#0f0f0f">
<text x="50.8" y="65.7">LOOP1+</text>
<text x="38.1" y="80.9">LOOP1-</text>
<text x="124.5" y="80.9">AIN0</text>
<text x="168.3" y="101.3">AIN1</text>
<text x="168.3" y="98.7">AIN0</text>
<text x="226.1" y="101.3">SCL</text>
<text x="290.9" y="96.2">SDA</text>
<text x="290.9" y="98.7">SCL</text>
<text x="168.3" y="103.8">AIN2</text>
<text x="168.3" y="106.3">AIN3</text>
<text x="238.8" y="103.8">SDA</text>
<text x="50.8" y="121.6">LOOP2+</text>
<text x="38.1" y="136.8">LOOP2-</text>
<text x="124.5" y="136.8">AIN1</text>
<text x="50.8" y="177.5">LOOP3+</text>
<text x="38.1" y="192.7">LOOP3-</text>
<text x="124.5" y="192.7">AIN2</text>
<text x="50.8" y="233.3">LOOP4+</text>
<text x="38.1" y="248.6">LOOP4-</text>
<text x="124.5" y="248.6">AIN3</text>
</g>
<g font-size="1.8" fill="#0000c2">
<text x="213.4" y="75.1">R21/R22:</text>
<text x="213.4" y="77.2">I2C</text>
<text x="217.6" y="77.2">pull-ups)</text>
<text x="223.8" y="75.1">DNP</text>
<text x="228.9" y="75.1">(Pi</text>
<text x="232.8" y="75.1">has</text>
<text x="237.3" y="75.1">on-board</text>
<text x="335.3" y="72.6">Pi</text>
<text x="338.3" y="72.6">5</text>
<text x="340.7" y="72.6">V (pins</text>
<text x="348.9" y="72.6">2/4)</text>
<text x="354.7" y="72.6">not</text>
<text x="358.9" y="72.6">used</text>
<text x="207" y="109.4">ADDR=GND</text>
<text x="222.8" y="109.4">0x48</text>
</g>
<g font-size="1.8" fill="#939391">
<text x="218.4" y="88.5">R21</text>
<text x="231.1" y="88.5">R22</text>
<text x="218.4" y="91">10k</text>
<text x="231.1" y="91">10k</text>
</g>
</svg>
